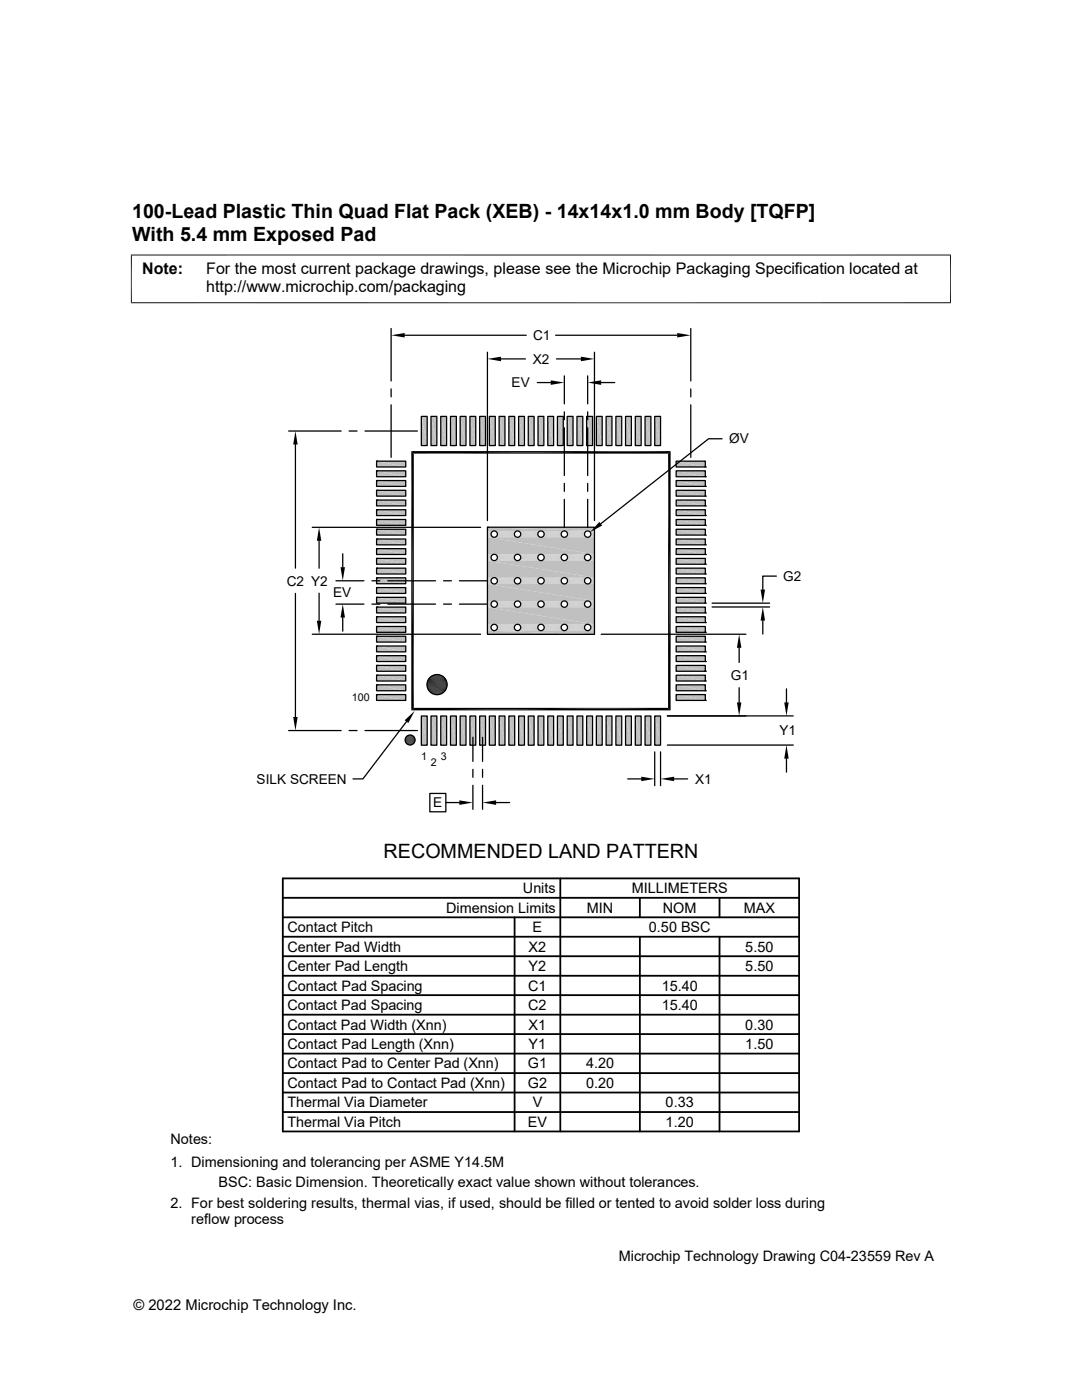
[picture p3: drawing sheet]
<svg xmlns="http://www.w3.org/2000/svg" width="216mm" height="279mm" viewBox="0 0 216 279" stroke-linecap="round" stroke-linejoin="round" font-family="sans-serif">
<g fill="#c0c0c0">
<path d="M130.6 83.1l1.2 5.8h-1.2z"/>
<path d="M130.6 83.1h1.2v5.8z"/>
<path d="M128.7 83.1l1.2 5.8h-1.2z"/>
<path d="M128.7 83.1h1.2v5.8z"/>
<path d="M126.8 83.1l1.1 5.8h-1.1z"/>
<path d="M126.8 83.1h1.1v5.8z"/>
<path d="M124.8 83.1l1.2 5.8h-1.2z"/>
<path d="M124.8 83.1h1.2v5.8z"/>
<path d="M122.9 83.1l1.2 5.8h-1.2z"/>
<path d="M122.9 83.1h1.2v5.8z"/>
<path d="M120.9 83.1l1.2 5.8h-1.2z"/>
<path d="M120.9 83.1h1.2v5.8z"/>
<path d="M119 83.1l1.2 5.8h-1.2z"/>
<path d="M119 83.1h1.2v5.8z"/>
<path d="M117.1 83.1l1.1 5.8h-1.1z"/>
<path d="M117.1 83.1h1.1v5.8z"/>
<path d="M115.1 83.1l1.2 5.8h-1.2z"/>
<path d="M115.1 83.1h1.2v5.8z"/>
<path d="M113.2 83.1l1.1 5.8h-1.1z"/>
<path d="M113.2 83.1h1.1v5.8z"/>
<path d="M111.2 83.1l1.2 5.8h-1.2z"/>
<path d="M111.2 83.1h1.2v5.8z"/>
<path d="M109.3 83.1l1.2 5.8h-1.2z"/>
<path d="M109.3 83.1h1.2v5.8z"/>
<path d="M107.4 83.1l1.1 5.8h-1.1z"/>
<path d="M107.4 83.1h1.1v5.8z"/>
<path d="M105.4 83.1l1.2 5.8h-1.2z"/>
<path d="M105.4 83.1h1.2v5.8z"/>
<path d="M103.5 83.1l1.1 5.8h-1.1z"/>
<path d="M103.5 83.1h1.1v5.8z"/>
<path d="M101.5 83.1l1.2 5.8h-1.2z"/>
<path d="M101.5 83.1h1.2v5.8z"/>
<path d="M99.6 83.1l1.2 5.8h-1.2z"/>
<path d="M99.6 83.1h1.2v5.8z"/>
<path d="M97.6 83.1l1.2 5.8h-1.2z"/>
<path d="M97.6 83.1h1.2v5.8z"/>
<path d="M95.7 83.1l1.2 5.8h-1.2z"/>
<path d="M95.7 83.1h1.2v5.8z"/>
<path d="M93.8 83.1l1.1 5.8h-1.1z"/>
<path d="M93.8 83.1h1.1v5.8z"/>
<path d="M91.8 83.1l1.2 5.8h-1.2z"/>
<path d="M91.8 83.1h1.2v5.8z"/>
<path d="M89.9 83.1l1.2 5.8h-1.2z"/>
<path d="M89.9 83.1h1.2v5.8z"/>
<path d="M87.9 83.1l1.2 5.8h-1.2z"/>
<path d="M87.9 83.1h1.2v5.8z"/>
<path d="M86 83.1l1.2 5.8h-1.2z"/>
<path d="M86 83.1h1.2v5.8z"/>
<path d="M84.1 83.1l1.1 5.8h-1.1z"/>
<path d="M84.1 83.1h1.1v5.8z"/>
<path d="M134.9 92l5.8 1.2h-5.8z"/>
<path d="M134.9 92h5.8v1.2z"/>
<path d="M75.1 92l5.9 1.2h-5.9z"/>
<path d="M75.1 92h5.9v1.2z"/>
<path d="M134.9 94l5.8 1.1h-5.8z"/>
<path d="M134.9 94h5.8v1.1z"/>
<path d="M75.1 94l5.9 1.1h-5.9z"/>
<path d="M75.1 94h5.9v1.1z"/>
<path d="M134.9 95.9l5.8 1.2h-5.8z"/>
<path d="M134.9 95.9h5.8v1.2z"/>
<path d="M75.1 95.9l5.9 1.2h-5.9z"/>
<path d="M75.1 95.9h5.9v1.2z"/>
<path d="M134.9 97.9l5.8 1.1h-5.8z"/>
<path d="M134.9 97.9h5.8v1.1z"/>
<path d="M75.1 97.9l5.9 1.1h-5.9z"/>
<path d="M75.1 97.9h5.9v1.1z"/>
<path d="M134.9 99.8l5.8 1.2h-5.8z"/>
<path d="M134.9 99.8h5.8v1.2z"/>
<path d="M75.1 99.8l5.9 1.2h-5.9z"/>
<path d="M75.1 99.8h5.9v1.2z"/>
<path d="M134.9 101.7l5.8 1.2h-5.8z"/>
<path d="M134.9 101.7h5.8v1.2z"/>
<path d="M75.1 101.7l5.9 1.2h-5.9z"/>
<path d="M75.1 101.7h5.9v1.2z"/>
<path d="M134.9 103.7l5.8 1.1h-5.8z"/>
<path d="M134.9 103.7h5.8v1.1z"/>
<path d="M75.1 103.7l5.9 1.1h-5.9z"/>
<path d="M75.1 103.7h5.9v1.1z"/>
<path d="M134.9 105.6l5.8 1.2h-5.8z"/>
<path d="M134.9 105.6h5.8v1.2z"/>
<path d="M75.1 105.6l5.9 1.2h-5.9z"/>
<path d="M75.1 105.6h5.9v1.2z"/>
<path d="M134.9 107.6l5.8 1.1h-5.8z"/>
<path d="M134.9 107.6h5.8v1.1z"/>
<path d="M75.1 107.6l5.9 1.1h-5.9z"/>
<path d="M75.1 107.6h5.9v1.1z"/>
<path d="M134.9 109.5l5.8 1.2h-5.8z"/>
<path d="M134.9 109.5h5.8v1.2z"/>
<path d="M75.1 109.5l5.9 1.2h-5.9z"/>
<path d="M75.1 109.5h5.9v1.2z"/>
<path d="M134.9 111.4l5.8 1.2h-5.8z"/>
<path d="M134.9 111.4h5.8v1.2z"/>
<path d="M75.1 111.4l5.9 1.2h-5.9z"/>
<path d="M75.1 111.4h5.9v1.2z"/>
<path d="M134.9 113.4l5.8 1.2h-5.8z"/>
<path d="M134.9 113.4h5.8v1.2z"/>
<path d="M75.1 113.4l5.9 1.2h-5.9z"/>
<path d="M75.1 113.4h5.9v1.2z"/>
<path d="M134.9 115.3l5.8 1.2h-5.8z"/>
<path d="M134.9 115.3h5.8v1.2z"/>
<path d="M75.1 115.3l5.9 1.2h-5.9z"/>
<path d="M75.1 115.3h5.9v1.2z"/>
<path d="M134.9 117.3l5.8 1.1h-5.8z"/>
<path d="M134.9 117.3h5.8v1.1z"/>
<path d="M75.1 117.3l5.9 1.1h-5.9z"/>
<path d="M75.1 117.3h5.9v1.1z"/>
<path d="M134.9 119.2l5.8 1.2h-5.8z"/>
<path d="M134.9 119.2h5.8v1.2z"/>
<path d="M75.1 119.2l5.9 1.2h-5.9z"/>
<path d="M75.1 119.2h5.9v1.2z"/>
<path d="M134.9 121.2l5.8 1.1h-5.8z"/>
<path d="M134.9 121.2h5.8v1.1z"/>
<path d="M75.1 121.2l5.9 1.1h-5.9z"/>
<path d="M75.1 121.2h5.9v1.1z"/>
<path d="M134.9 123.1l5.8 1.1h-5.8z"/>
<path d="M134.9 123.1h5.8v1.1z"/>
<path d="M75.1 123.1l5.9 1.1h-5.9z"/>
<path d="M75.1 123.1h5.9v1.1z"/>
<path d="M134.9 125l5.8 1.2h-5.8z"/>
<path d="M134.9 125h5.8v1.2z"/>
<path d="M75.1 125l5.9 1.2h-5.9z"/>
<path d="M75.1 125h5.9v1.2z"/>
<path d="M134.9 127l5.8 1.1h-5.8z"/>
<path d="M134.9 127h5.8v1.1z"/>
<path d="M75.1 127l5.9 1.1h-5.9z"/>
<path d="M75.1 127h5.9v1.1z"/>
<path d="M134.9 128.9l5.8 1.2h-5.8z"/>
<path d="M134.9 128.9h5.8v1.2z"/>
<path d="M75.1 128.9l5.9 1.2h-5.9z"/>
<path d="M75.1 128.9h5.9v1.2z"/>
<path d="M134.9 130.9l5.8 1.1h-5.8z"/>
<path d="M134.9 130.9h5.8v1.1z"/>
<path d="M75.1 130.9l5.9 1.1h-5.9z"/>
<path d="M75.1 130.9h5.9v1.1z"/>
<path d="M134.9 132.8l5.8 1.2h-5.8z"/>
<path d="M134.9 132.8h5.8v1.2z"/>
<path d="M75.1 132.8l5.9 1.2h-5.9z"/>
<path d="M75.1 132.8h5.9v1.2z"/>
<path d="M134.9 134.7l5.8 1.2h-5.8z"/>
<path d="M134.9 134.7h5.8v1.2z"/>
<path d="M75.1 134.7l5.9 1.2h-5.9z"/>
<path d="M75.1 134.7h5.9v1.2z"/>
<path d="M134.9 136.7l5.8 1.2h-5.8z"/>
<path d="M134.9 136.7h5.8v1.2z"/>
<path d="M75.1 136.7l5.9 1.2h-5.9z"/>
<path d="M75.1 136.7h5.9v1.2z"/>
<path d="M134.9 138.6l5.8 1.2h-5.8z"/>
<path d="M134.9 138.6h5.8v1.2z"/>
<path d="M75.1 138.6l5.9 1.2h-5.9z"/>
<path d="M75.1 138.6h5.9v1.2z"/>
<path d="M130.6 142.9l1.2 5.8h-1.2z"/>
<path d="M130.6 142.9h1.2v5.8z"/>
<path d="M128.7 142.9l1.2 5.8h-1.2z"/>
<path d="M128.7 142.9h1.2v5.8z"/>
<path d="M126.8 142.9l1.1 5.8h-1.1z"/>
<path d="M126.8 142.9h1.1v5.8z"/>
<path d="M124.8 142.9l1.2 5.8h-1.2z"/>
<path d="M124.8 142.9h1.2v5.8z"/>
<path d="M122.9 142.9l1.2 5.8h-1.2z"/>
<path d="M122.9 142.9h1.2v5.8z"/>
<path d="M120.9 142.9l1.2 5.8h-1.2z"/>
<path d="M120.9 142.9h1.2v5.8z"/>
<path d="M119 142.9l1.2 5.8h-1.2z"/>
<path d="M119 142.9h1.2v5.8z"/>
<path d="M117.1 142.9l1.1 5.8h-1.1z"/>
<path d="M117.1 142.9h1.1v5.8z"/>
<path d="M115.1 142.9l1.2 5.8h-1.2z"/>
<path d="M115.1 142.9h1.2v5.8z"/>
<path d="M113.2 142.9l1.1 5.8h-1.1z"/>
<path d="M113.2 142.9h1.1v5.8z"/>
<path d="M111.2 142.9l1.2 5.8h-1.2z"/>
<path d="M111.2 142.9h1.2v5.8z"/>
<path d="M109.3 142.9l1.2 5.8h-1.2z"/>
<path d="M109.3 142.9h1.2v5.8z"/>
<path d="M107.4 142.9l1.1 5.8h-1.1z"/>
<path d="M107.4 142.9h1.1v5.8z"/>
<path d="M105.4 142.9l1.2 5.8h-1.2z"/>
<path d="M105.4 142.9h1.2v5.8z"/>
<path d="M103.5 142.9l1.1 5.8h-1.1z"/>
<path d="M103.5 142.9h1.1v5.8z"/>
<path d="M101.5 142.9l1.2 5.8h-1.2z"/>
<path d="M101.5 142.9h1.2v5.8z"/>
<path d="M99.6 142.9l1.2 5.8h-1.2z"/>
<path d="M99.6 142.9h1.2v5.8z"/>
<path d="M97.6 142.9l1.2 5.8h-1.2z"/>
<path d="M97.6 142.9h1.2v5.8z"/>
<path d="M95.7 142.9l1.2 5.8h-1.2z"/>
<path d="M95.7 142.9h1.2v5.8z"/>
<path d="M93.8 142.9l1.1 5.8h-1.1z"/>
<path d="M93.8 142.9h1.1v5.8z"/>
<path d="M91.8 142.9l1.2 5.8h-1.2z"/>
<path d="M91.8 142.9h1.2v5.8z"/>
<path d="M89.9 142.9l1.2 5.8h-1.2z"/>
<path d="M89.9 142.9h1.2v5.8z"/>
<path d="M87.9 142.9l1.2 5.8h-1.2z"/>
<path d="M87.9 142.9h1.2v5.8z"/>
<path d="M86 142.9l1.2 5.8h-1.2z"/>
<path d="M86 142.9h1.2v5.8z"/>
<path d="M84.1 142.9l1.1 5.8h-1.1z"/>
<path d="M84.1 142.9h1.1v5.8z"/>
<path d="M97.3 105.2l21.3 .8h-21.3z"/>
<path d="M97.3 105.2h21.3v.8z"/>
<path d="M117.3 106h1.3z"/>
</g>
<path d="M98.7 106h4.5M103.3 106h4.6M108 106h4.5M112.6 106h4.6" fill="none" stroke="#c0c0c0" stroke-width=".2"/>
<g fill="#c0c0c0">
<path d="M97.3 106h1.1z"/>
<path d="M97.3 106h1.3z"/>
<path d="M117.4 106h1.2z"/>
</g>
<path d="M98.8 106h4.3M103.5 106h4.3M108.1 106h4.3M112.8 106h4.3" fill="none" stroke="#c0c0c0" stroke-width=".2"/>
<g fill="#c0c0c0">
<path d="M97.3 106h1z"/>
<path d="M97.3 106h1.1z"/>
<path d="M117.5 106l1.1 .1z"/>
</g>
<path d="M98.9 106.1h4.1M103.6 106.1h4.1M108.2 106.1h4.1M112.9 106.1h4.1" fill="none" stroke="#c0c0c0" stroke-width=".2"/>
<g fill="#c0c0c0">
<path d="M97.3 106l.9 .1z"/>
<path d="M97.3 106h1z"/>
<path d="M117.6 106.1l1 .1z"/>
</g>
<path d="M99 106.1h3.9M103.7 106.1h3.8M108.3 106.1h3.9M113 106.1h3.9" fill="none" stroke="#c0c0c0" stroke-width=".2"/>
<g fill="#c0c0c0">
<path d="M97.3 106.1l.8 .1z"/>
<path d="M97.3 106.1h.9z"/>
<path d="M117.7 106.2l.9 .1z"/>
<path d="M117.7 106.2h.9v.1z"/>
</g>
<path d="M99.1 106.2h3.7M103.8 106.2h3.7M108.4 106.2h3.7M113.1 106.2h3.7" fill="none" stroke="#c0c0c0" stroke-width=".2"/>
<g fill="#c0c0c0">
<path d="M97.3 106.2l.8 .1h-.8z"/>
<path d="M97.3 106.2h.8v.1z"/>
<path d="M117.8 106.3l.8 .1z"/>
<path d="M117.8 106.3h.8v.1z"/>
</g>
<path d="M99.2 106.3h3.5M103.8 106.3h3.6M108.5 106.3h3.6M113.1 106.3h3.6" fill="none" stroke="#c0c0c0" stroke-width=".2"/>
<g fill="#c0c0c0">
<path d="M97.3 106.3l.7 .1h-.7z"/>
<path d="M97.3 106.3h.8l-.1 .1z"/>
<path d="M117.9 106.4l.7 .1h-.7z"/>
<path d="M117.9 106.4h.7v.1z"/>
</g>
<path d="M99.2 106.4h3.5M103.9 106.4h3.4M108.5 106.4h3.5M113.2 106.4h3.4" fill="none" stroke="#c0c0c0" stroke-width=".2"/>
<g fill="#c0c0c0">
<path d="M97.3 106.4l.7 .1h-.7z"/>
<path d="M97.3 106.4h.7v.1z"/>
<path d="M117.9 106.5l.7 .1h-.7z"/>
<path d="M117.9 106.5h.7v.1z"/>
</g>
<path d="M99.3 106.5h3.4M103.9 106.5h3.4M108.6 106.5h3.4M113.2 106.5h3.4" fill="none" stroke="#c0c0c0" stroke-width=".2"/>
<g fill="#c0c0c0">
<path d="M97.3 106.5l.7 .1h-.7z"/>
<path d="M97.3 106.5h.7v.1z"/>
<path d="M117.9 106.6l.7 .1h-.7z"/>
<path d="M117.9 106.6h.7v.1z"/>
</g>
<path d="M99.3 106.6h3.4M103.9 106.6h3.4M108.6 106.6h3.4M113.2 106.6h3.4" fill="none" stroke="#c0c0c0" stroke-width=".2"/>
<g fill="#c0c0c0">
<path d="M97.3 106.6l.7 .1h-.7z"/>
<path d="M97.3 106.6h.7v.1z"/>
<path d="M117.9 106.7l.7 .1h-.7z"/>
<path d="M117.9 106.7h.7v.1z"/>
</g>
<path d="M99.2 106.8h3.5M103.9 106.8h3.4M108.5 106.8h3.5M113.2 106.8h3.4" fill="none" stroke="#c0c0c0" stroke-width=".2"/>
<g fill="#c0c0c0">
<path d="M97.3 106.7l.7 .1h-.7z"/>
<path d="M97.3 106.7h.7v.1z"/>
<path d="M117.9 106.8l.7 .1h-.8z"/>
<path d="M117.9 106.8h.7v.1z"/>
</g>
<path d="M99.2 106.9h3.5M103.8 106.9h3.6M108.5 106.9h3.6M113.1 106.9h3.6" fill="none" stroke="#c0c0c0" stroke-width=".2"/>
<g fill="#c0c0c0">
<path d="M97.3 106.8l.8 .1h-.8z"/>
<path d="M97.3 106.8l.8 .1z"/>
<path d="M117.8 106.9l.8 .1h-.9z"/>
<path d="M117.8 106.9l.8 .1z"/>
</g>
<path d="M99.1 107h3.7M103.8 107h3.7M108.4 107h3.7M113.1 107h3.7" fill="none" stroke="#c0c0c0" stroke-width=".2"/>
<g fill="#c0c0c0">
<path d="M97.3 106.9l.8 .1z"/>
<path d="M117.7 107l.9 .1h-1z"/>
<path d="M117.7 107l.9 .1z"/>
</g>
<path d="M99 107.1h3.9M103.7 107.1h3.8M108.3 107.1h3.9M113 107.1h3.9" fill="none" stroke="#c0c0c0" stroke-width=".2"/>
<g fill="#c0c0c0">
<path d="M97.3 107l.9 .1z"/>
<path d="M117.5 107.2h1.1z"/>
<path d="M117.6 107.1l1 .1z"/>
</g>
<path d="M98.9 107.1h4.1M103.6 107.1h4.1M108.2 107.1h4.1M112.9 107.1h4.1" fill="none" stroke="#c0c0c0" stroke-width=".2"/>
<g fill="#c0c0c0">
<path d="M97.3 107.1l1 .1z"/>
<path d="M117.4 107.2h1.2z"/>
<path d="M117.5 107.2h1.1z"/>
</g>
<path d="M98.8 107.2h4.3M103.5 107.2h4.3M108.1 107.2h4.3M112.8 107.2h4.3" fill="none" stroke="#c0c0c0" stroke-width=".2"/>
<g fill="#c0c0c0">
<path d="M97.3 107.2h1.1z"/>
<path d="M117.3 107.2h1.3z"/>
<path d="M117.4 107.2h1.2z"/>
</g>
<path d="M98.7 107.2h4.5M103.3 107.2h4.6M108 107.2h4.5M112.6 107.2h4.6" fill="none" stroke="#c0c0c0" stroke-width=".2"/>
<g fill="#c0c0c0">
<path d="M97.3 107.2h1.3z"/>
<path d="M97.3 107.2l21.3 3.4h-21.3z"/>
<path d="M97.3 107.2h21.3v3.4z"/>
<path d="M117.3 110.6h1.3z"/>
</g>
<path d="M98.7 110.6h4.5M103.3 110.6h4.6M108 110.6h4.5M112.6 110.6h4.6" fill="none" stroke="#c0c0c0" stroke-width=".2"/>
<g fill="#c0c0c0">
<path d="M97.3 110.6h1.1z"/>
<path d="M97.3 110.6h1.3z"/>
<path d="M117.4 110.6l1.2 .1z"/>
</g>
<path d="M98.8 110.7h4.3M103.5 110.7h4.3M108.1 110.7h4.3M112.8 110.7h4.3" fill="none" stroke="#c0c0c0" stroke-width=".2"/>
<g fill="#c0c0c0">
<path d="M97.3 110.6l1 .1z"/>
<path d="M97.3 110.6h1.1z"/>
<path d="M117.5 110.7h1.1z"/>
</g>
<path d="M98.9 110.7h4.1M103.6 110.7h4.1M108.2 110.7h4.1M112.9 110.7h4.1" fill="none" stroke="#c0c0c0" stroke-width=".2"/>
<g fill="#c0c0c0">
<path d="M97.3 110.7h.9z"/>
<path d="M97.3 110.7h1z"/>
<path d="M117.6 110.7l1 .1z"/>
</g>
<path d="M99 110.8h3.9M103.7 110.8h3.8M108.3 110.8h3.9M113 110.8h3.9" fill="none" stroke="#c0c0c0" stroke-width=".2"/>
<g fill="#c0c0c0">
<path d="M97.3 110.7l.8 .1z"/>
<path d="M97.3 110.7h.9z"/>
<path d="M117.7 110.8l.9 .1z"/>
<path d="M117.7 110.8h.9v.1z"/>
</g>
<path d="M99.1 110.9h3.7M103.8 110.9h3.7M108.4 110.9h3.7M113.1 110.9h3.7" fill="none" stroke="#c0c0c0" stroke-width=".2"/>
<g fill="#c0c0c0">
<path d="M97.3 110.8l.8 .1h-.8z"/>
<path d="M97.3 110.8h.8v.1z"/>
<path d="M117.8 110.9l.8 .1z"/>
<path d="M117.8 110.9h.8v.1z"/>
</g>
<path d="M99.2 111h3.5M103.8 111h3.6M108.5 111h3.6M113.1 111h3.6" fill="none" stroke="#c0c0c0" stroke-width=".2"/>
<g fill="#c0c0c0">
<path d="M97.3 110.9l.7 .1h-.7z"/>
<path d="M97.3 110.9h.8l-.1 .1z"/>
<path d="M117.9 111l.7 .1h-.7z"/>
<path d="M117.9 111h.7v.1z"/>
</g>
<path d="M99.2 111.1h3.5M103.9 111.1h3.4M108.5 111.1h3.5M113.2 111.1h3.4" fill="none" stroke="#c0c0c0" stroke-width=".2"/>
<g fill="#c0c0c0">
<path d="M97.3 111l.7 .1h-.7z"/>
<path d="M97.3 111h.7v.1z"/>
<path d="M117.9 111.1l.7 .2h-.7z"/>
<path d="M117.9 111.1h.7v.2z"/>
</g>
<path d="M99.3 111.2h3.4M103.9 111.2h3.4M108.6 111.2h3.4M113.2 111.2h3.4" fill="none" stroke="#c0c0c0" stroke-width=".2"/>
<g fill="#c0c0c0">
<path d="M97.3 111.1l.7 .2h-.7z"/>
<path d="M97.3 111.1h.7v.2z"/>
<path d="M117.9 111.3l.7 .1h-.7z"/>
<path d="M117.9 111.3h.7v.1z"/>
</g>
<path d="M99.3 111.3h3.4M103.9 111.3h3.4M108.6 111.3h3.4M113.2 111.3h3.4" fill="none" stroke="#c0c0c0" stroke-width=".2"/>
<g fill="#c0c0c0">
<path d="M97.3 111.3l.7 .1h-.7z"/>
<path d="M97.3 111.3h.7v.1z"/>
<path d="M117.9 111.4l.7 .1h-.7z"/>
<path d="M117.9 111.4h.7v.1z"/>
</g>
<path d="M99.2 111.4h3.5M103.9 111.4h3.4M108.5 111.4h3.5M113.2 111.4h3.4" fill="none" stroke="#c0c0c0" stroke-width=".2"/>
<g fill="#c0c0c0">
<path d="M97.3 111.4l.7 .1h-.7z"/>
<path d="M97.3 111.4h.7v.1z"/>
<path d="M117.9 111.5l.7 .1h-.8z"/>
<path d="M117.9 111.5h.7v.1z"/>
</g>
<path d="M99.2 111.5h3.5M103.8 111.5h3.6M108.5 111.5h3.6M113.1 111.5h3.6" fill="none" stroke="#c0c0c0" stroke-width=".2"/>
<g fill="#c0c0c0">
<path d="M97.3 111.5l.8 .1h-.8z"/>
<path d="M97.3 111.5l.8 .1z"/>
<path d="M117.8 111.6l.8 .1h-.9z"/>
<path d="M117.8 111.6l.8 .1z"/>
</g>
<path d="M99.1 111.6h3.7M103.8 111.6h3.7M108.4 111.6h3.7M113.1 111.6h3.7" fill="none" stroke="#c0c0c0" stroke-width=".2"/>
<g fill="#c0c0c0">
<path d="M97.3 111.6l.8 .1z"/>
<path d="M117.7 111.7l.9 .1h-1z"/>
<path d="M117.7 111.7l.9 .1z"/>
</g>
<path d="M99 111.7h3.9M103.7 111.7h3.8M108.3 111.7h3.9M113 111.7h3.9" fill="none" stroke="#c0c0c0" stroke-width=".2"/>
<g fill="#c0c0c0">
<path d="M97.3 111.7l.9 .1z"/>
<path d="M117.5 111.8h1.1z"/>
<path d="M117.6 111.8h1z"/>
</g>
<path d="M98.9 111.8h4.1M103.6 111.8h4.1M108.2 111.8h4.1M112.9 111.8h4.1" fill="none" stroke="#c0c0c0" stroke-width=".2"/>
<g fill="#c0c0c0">
<path d="M97.3 111.8h1z"/>
<path d="M117.4 111.9h1.2z"/>
<path d="M117.5 111.8l1.1 .1z"/>
</g>
<path d="M98.8 111.8h4.3M103.5 111.8h4.3M108.1 111.8h4.3M112.8 111.8h4.3" fill="none" stroke="#c0c0c0" stroke-width=".2"/>
<g fill="#c0c0c0">
<path d="M97.3 111.8l1.1 .1z"/>
<path d="M117.3 111.9h1.3z"/>
<path d="M117.4 111.9h1.2z"/>
</g>
<path d="M98.7 111.9h4.5M103.3 111.9h4.6M108 111.9h4.5M112.6 111.9h4.6" fill="none" stroke="#c0c0c0" stroke-width=".2"/>
<g fill="#c0c0c0">
<path d="M97.3 111.9h1.3z"/>
<path d="M97.3 111.9l21.3 3.4h-21.3z"/>
<path d="M97.3 111.9h21.3v3.4z"/>
<path d="M117.3 115.3h1.3z"/>
</g>
<path d="M98.7 115.3h4.5M103.3 115.3h4.6M108 115.3h4.5M112.6 115.3h4.6" fill="none" stroke="#c0c0c0" stroke-width=".2"/>
<g fill="#c0c0c0">
<path d="M97.3 115.3h1.1z"/>
<path d="M97.3 115.3h1.3z"/>
<path d="M117.4 115.3h1.2z"/>
</g>
<path d="M98.8 115.3h4.3M103.5 115.3h4.3M108.1 115.3h4.3M112.8 115.3h4.3" fill="none" stroke="#c0c0c0" stroke-width=".2"/>
<g fill="#c0c0c0">
<path d="M97.3 115.3h1z"/>
<path d="M97.3 115.3h1.1z"/>
<path d="M117.5 115.3l1.1 .1z"/>
</g>
<path d="M98.9 115.4h4.1M103.6 115.4h4.1M108.2 115.4h4.1M112.9 115.4h4.1" fill="none" stroke="#c0c0c0" stroke-width=".2"/>
<g fill="#c0c0c0">
<path d="M97.3 115.3l.9 .1z"/>
<path d="M97.3 115.3h1z"/>
<path d="M117.6 115.4l1 .1z"/>
</g>
<path d="M99 115.4h3.9M103.7 115.4h3.8M108.3 115.4h3.9M113 115.4h3.9" fill="none" stroke="#c0c0c0" stroke-width=".2"/>
<g fill="#c0c0c0">
<path d="M97.3 115.4l.8 .1z"/>
<path d="M97.3 115.4h.9z"/>
<path d="M117.7 115.5l.9 .1z"/>
</g>
<path d="M99.1 115.5h3.7M103.8 115.5h3.7M108.4 115.5h3.7M113.1 115.5h3.7" fill="none" stroke="#c0c0c0" stroke-width=".2"/>
<g fill="#c0c0c0">
<path d="M97.3 115.5l.8 .1z"/>
<path d="M97.3 115.5h.8z"/>
<path d="M117.8 115.6l.8 .1z"/>
<path d="M117.8 115.6h.8v.1z"/>
</g>
<path d="M99.2 115.6h3.5M103.8 115.6h3.6M108.5 115.6h3.6M113.1 115.6h3.6" fill="none" stroke="#c0c0c0" stroke-width=".2"/>
<g fill="#c0c0c0">
<path d="M97.3 115.6l.7 .1h-.7z"/>
<path d="M97.3 115.6h.8l-.1 .1z"/>
<path d="M117.9 115.7l.7 .1h-.7z"/>
<path d="M117.9 115.7h.7v.1z"/>
</g>
<path d="M99.2 115.7h3.5M103.9 115.7h3.4M108.5 115.7h3.5M113.2 115.7h3.4" fill="none" stroke="#c0c0c0" stroke-width=".2"/>
<g fill="#c0c0c0">
<path d="M97.3 115.7l.7 .1h-.7z"/>
<path d="M97.3 115.7h.7v.1z"/>
<path d="M117.9 115.8l.7 .1h-.7z"/>
<path d="M117.9 115.8h.7v.1z"/>
</g>
<path d="M99.3 115.8h3.4M103.9 115.8h3.4M108.6 115.8h3.4M113.2 115.8h3.4" fill="none" stroke="#c0c0c0" stroke-width=".2"/>
<g fill="#c0c0c0">
<path d="M97.3 115.8l.7 .1h-.7z"/>
<path d="M97.3 115.8h.7v.1z"/>
<path d="M117.9 115.9l.7 .1h-.7z"/>
<path d="M117.9 115.9h.7v.1z"/>
</g>
<path d="M99.3 116h3.4M103.9 116h3.4M108.6 116h3.4M113.2 116h3.4" fill="none" stroke="#c0c0c0" stroke-width=".2"/>
<g fill="#c0c0c0">
<path d="M97.3 115.9l.7 .1h-.7z"/>
<path d="M97.3 115.9h.7v.1z"/>
<path d="M117.9 116l.7 .1h-.7z"/>
<path d="M117.9 116h.7v.1z"/>
</g>
<path d="M99.2 116.1h3.5M103.9 116.1h3.4M108.5 116.1h3.5M113.2 116.1h3.4" fill="none" stroke="#c0c0c0" stroke-width=".2"/>
<g fill="#c0c0c0">
<path d="M97.3 116l.7 .1h-.7z"/>
<path d="M97.3 116h.7v.1z"/>
<path d="M117.9 116.1l.7 .1h-.8z"/>
<path d="M117.9 116.1h.7v.1z"/>
</g>
<path d="M99.2 116.2h3.5M103.8 116.2h3.6M108.5 116.2h3.6M113.1 116.2h3.6" fill="none" stroke="#c0c0c0" stroke-width=".2"/>
<g fill="#c0c0c0">
<path d="M97.3 116.1l.8 .1h-.8z"/>
<path d="M97.3 116.1l.8 .1z"/>
<path d="M117.8 116.2l.8 .1h-.9z"/>
<path d="M117.8 116.2l.8 .1z"/>
</g>
<path d="M99.1 116.3h3.7M103.8 116.3h3.7M108.4 116.3h3.7M113.1 116.3h3.7" fill="none" stroke="#c0c0c0" stroke-width=".2"/>
<g fill="#c0c0c0">
<path d="M97.3 116.2l.8 .1z"/>
<path d="M117.7 116.3l.9 .1h-1z"/>
<path d="M117.7 116.3l.9 .1z"/>
</g>
<path d="M99 116.4h3.9M103.7 116.4h3.8M108.3 116.4h3.9M113 116.4h3.9" fill="none" stroke="#c0c0c0" stroke-width=".2"/>
<g fill="#c0c0c0">
<path d="M97.3 116.3l.9 .1z"/>
<path d="M117.5 116.5h1.1z"/>
<path d="M117.6 116.4l1 .1z"/>
</g>
<path d="M98.9 116.4h4.1M103.6 116.4h4.1M108.2 116.4h4.1M112.9 116.4h4.1" fill="none" stroke="#c0c0c0" stroke-width=".2"/>
<g fill="#c0c0c0">
<path d="M97.3 116.4l1 .1z"/>
<path d="M117.4 116.5h1.2z"/>
<path d="M117.5 116.5h1.1z"/>
</g>
<path d="M98.8 116.5h4.3M103.5 116.5h4.3M108.1 116.5h4.3M112.8 116.5h4.3" fill="none" stroke="#c0c0c0" stroke-width=".2"/>
<g fill="#c0c0c0">
<path d="M97.3 116.5h1.1z"/>
<path d="M117.3 116.5h1.3z"/>
<path d="M117.4 116.5h1.2z"/>
</g>
<path d="M98.7 116.5h4.5M103.3 116.5h4.6M108 116.5h4.5M112.6 116.5h4.6" fill="none" stroke="#c0c0c0" stroke-width=".2"/>
<g fill="#c0c0c0">
<path d="M97.3 116.5h1.3z"/>
<path d="M97.3 116.5l21.3 3.4h-21.3z"/>
<path d="M97.3 116.5h21.3v3.4z"/>
<path d="M117.3 119.9l1.3 .1z"/>
</g>
<path d="M98.7 119.9h4.5M103.3 119.9h4.6M108 119.9h4.5M112.6 119.9h4.6" fill="none" stroke="#c0c0c0" stroke-width=".2"/>
<g fill="#c0c0c0">
<path d="M97.3 119.9l1.1 .1z"/>
<path d="M97.3 119.9h1.3z"/>
<path d="M117.4 120h1.2z"/>
</g>
<path d="M98.8 120h4.3M103.5 120h4.3M108.1 120h4.3M112.8 120h4.3" fill="none" stroke="#c0c0c0" stroke-width=".2"/>
<g fill="#c0c0c0">
<path d="M97.3 120h1z"/>
<path d="M97.3 120h1.1z"/>
<path d="M117.5 120l1.1 .1z"/>
</g>
<path d="M98.9 120h4.1M103.6 120h4.1M108.2 120h4.1M112.9 120h4.1" fill="none" stroke="#c0c0c0" stroke-width=".2"/>
<g fill="#c0c0c0">
<path d="M97.3 120l.9 .1z"/>
<path d="M97.3 120h1z"/>
<path d="M117.6 120.1h1z"/>
</g>
<path d="M99 120.1h3.9M103.7 120.1h3.8M108.3 120.1h3.9M113 120.1h3.9" fill="none" stroke="#c0c0c0" stroke-width=".2"/>
<g fill="#c0c0c0">
<path d="M97.3 120.1h.8z"/>
<path d="M97.3 120.1h.9z"/>
<path d="M117.7 120.1l.9 .1z"/>
</g>
<path d="M99.1 120.2h3.7M103.8 120.2h3.7M108.4 120.2h3.7M113.1 120.2h3.7" fill="none" stroke="#c0c0c0" stroke-width=".2"/>
<g fill="#c0c0c0">
<path d="M97.3 120.1l.8 .1z"/>
<path d="M97.3 120.1h.8z"/>
<path d="M117.8 120.2l.8 .1z"/>
<path d="M117.8 120.2h.8v.1z"/>
</g>
<path d="M99.2 120.3h3.5M103.8 120.3h3.6M108.5 120.3h3.6M113.1 120.3h3.6" fill="none" stroke="#c0c0c0" stroke-width=".2"/>
<g fill="#c0c0c0">
<path d="M97.3 120.2l.7 .1h-.7z"/>
<path d="M97.3 120.2h.8l-.1 .1z"/>
<path d="M117.9 120.3l.7 .2h-.7z"/>
<path d="M117.9 120.3h.7v.2z"/>
</g>
<path d="M99.2 120.4h3.5M103.9 120.4h3.4M108.5 120.4h3.5M113.2 120.4h3.4" fill="none" stroke="#c0c0c0" stroke-width=".2"/>
<g fill="#c0c0c0">
<path d="M97.3 120.3l.7 .2h-.7z"/>
<path d="M97.3 120.3h.7v.2z"/>
<path d="M117.9 120.5l.7 .1h-.7z"/>
<path d="M117.9 120.5h.7v.1z"/>
</g>
<path d="M99.3 120.5h3.4M103.9 120.5h3.4M108.6 120.5h3.4M113.2 120.5h3.4" fill="none" stroke="#c0c0c0" stroke-width=".2"/>
<g fill="#c0c0c0">
<path d="M97.3 120.5l.7 .1h-.7z"/>
<path d="M97.3 120.5h.7v.1z"/>
<path d="M117.9 120.6l.7 .1h-.7z"/>
<path d="M117.9 120.6h.7v.1z"/>
</g>
<path d="M99.3 120.6h3.4M103.9 120.6h3.4M108.6 120.6h3.4M113.2 120.6h3.4" fill="none" stroke="#c0c0c0" stroke-width=".2"/>
<g fill="#c0c0c0">
<path d="M97.3 120.6l.7 .1h-.7z"/>
<path d="M97.3 120.6h.7v.1z"/>
<path d="M117.9 120.7l.7 .1h-.7z"/>
<path d="M117.9 120.7h.7v.1z"/>
</g>
<path d="M99.2 120.7h3.5M103.9 120.7h3.4M108.5 120.7h3.5M113.2 120.7h3.4" fill="none" stroke="#c0c0c0" stroke-width=".2"/>
<g fill="#c0c0c0">
<path d="M97.3 120.7l.7 .1h-.7z"/>
<path d="M97.3 120.7h.7v.1z"/>
<path d="M117.9 120.8l.7 .1h-.8z"/>
<path d="M117.9 120.8h.7v.1z"/>
</g>
<path d="M99.2 120.9h3.5M103.8 120.9h3.6M108.5 120.9h3.6M113.1 120.9h3.6" fill="none" stroke="#c0c0c0" stroke-width=".2"/>
<g fill="#c0c0c0">
<path d="M97.3 120.8l.8 .1h-.8z"/>
<path d="M97.3 120.8l.8 .1z"/>
<path d="M117.8 120.9l.8 .1h-.9z"/>
<path d="M117.8 120.9h.8v.1z"/>
</g>
<path d="M99.1 121h3.7M103.8 121h3.7M108.4 121h3.7M113.1 121h3.7" fill="none" stroke="#c0c0c0" stroke-width=".2"/>
<g fill="#c0c0c0">
<path d="M97.3 120.9l.8 .1h-.8z"/>
<path d="M97.3 120.9l.8 .1z"/>
<path d="M117.6 121.1h1z"/>
<path d="M117.7 121l.9 .1z"/>
</g>
<path d="M99 121h3.9M103.7 121h3.8M108.3 121h3.9M113 121h3.9" fill="none" stroke="#c0c0c0" stroke-width=".2"/>
<g fill="#c0c0c0">
<path d="M97.3 121l.9 .1z"/>
<path d="M117.5 121.1h1.1z"/>
<path d="M117.6 121.1h1z"/>
</g>
<path d="M98.9 121.1h4.1M103.6 121.1h4.1M108.2 121.1h4.1M112.9 121.1h4.1" fill="none" stroke="#c0c0c0" stroke-width=".2"/>
<g fill="#c0c0c0">
<path d="M97.3 121.1h1z"/>
<path d="M117.4 121.2h1.2z"/>
<path d="M117.5 121.1l1.1 .1z"/>
</g>
<path d="M98.8 121.2h4.3M103.5 121.2h4.3M108.1 121.2h4.3M112.8 121.2h4.3" fill="none" stroke="#c0c0c0" stroke-width=".2"/>
<g fill="#c0c0c0">
<path d="M97.3 121.1l1.1 .1z"/>
<path d="M117.3 121.2h1.3z"/>
<path d="M117.4 121.2h1.2z"/>
</g>
<path d="M98.7 121.2h4.5M103.3 121.2h4.6M108 121.2h4.5M112.6 121.2h4.6" fill="none" stroke="#c0c0c0" stroke-width=".2"/>
<g fill="#c0c0c0">
<path d="M97.3 121.2h1.3z"/>
<path d="M97.3 121.2l21.3 3.4h-21.3z"/>
<path d="M97.3 121.2h21.3v3.4z"/>
<path d="M117.3 124.6h1.3z"/>
</g>
<path d="M98.7 124.6h4.5M103.3 124.6h4.6M108 124.6h4.5M112.6 124.6h4.6" fill="none" stroke="#c0c0c0" stroke-width=".2"/>
<g fill="#c0c0c0">
<path d="M97.3 124.6h1.1z"/>
<path d="M97.3 124.6h1.3z"/>
<path d="M117.4 124.6l1.2 .1z"/>
</g>
<path d="M98.8 124.6h4.3M103.5 124.6h4.3M108.1 124.6h4.3M112.8 124.6h4.3" fill="none" stroke="#c0c0c0" stroke-width=".2"/>
<g fill="#c0c0c0">
<path d="M97.3 124.6l1 .1z"/>
<path d="M97.3 124.6h1.1z"/>
<path d="M117.5 124.7h1.1z"/>
</g>
<path d="M98.9 124.7h4.1M103.6 124.7h4.1M108.2 124.7h4.1M112.9 124.7h4.1" fill="none" stroke="#c0c0c0" stroke-width=".2"/>
<g fill="#c0c0c0">
<path d="M97.3 124.7h.9z"/>
<path d="M97.3 124.7h1z"/>
<path d="M117.6 124.7l1 .1z"/>
</g>
<path d="M99 124.8h3.9M103.7 124.8h3.8M108.3 124.8h3.9M113 124.8h3.9" fill="none" stroke="#c0c0c0" stroke-width=".2"/>
<g fill="#c0c0c0">
<path d="M97.3 124.7l.8 .1z"/>
<path d="M97.3 124.7h.9z"/>
<path d="M117.7 124.8l.9 .1z"/>
</g>
<path d="M99.1 124.8h3.7M103.8 124.8h3.7M108.4 124.8h3.7M113.1 124.8h3.7" fill="none" stroke="#c0c0c0" stroke-width=".2"/>
<g fill="#c0c0c0">
<path d="M97.3 124.8l.8 .1z"/>
<path d="M97.3 124.8h.8z"/>
<path d="M117.8 124.9l.8 .1z"/>
<path d="M117.8 124.9h.8v.1z"/>
</g>
<path d="M99.2 124.9h3.5M103.8 124.9h3.6M108.5 124.9h3.6M113.1 124.9h3.6" fill="none" stroke="#c0c0c0" stroke-width=".2"/>
<g fill="#c0c0c0">
<path d="M97.3 124.9l.7 .1h-.7z"/>
<path d="M97.3 124.9h.8l-.1 .1z"/>
<path d="M117.9 125l.7 .1h-.7z"/>
<path d="M117.9 125h.7v.1z"/>
</g>
<path d="M99.2 125.1h3.5M103.9 125.1h3.4M108.5 125.1h3.5M113.2 125.1h3.4" fill="none" stroke="#c0c0c0" stroke-width=".2"/>
<g fill="#c0c0c0">
<path d="M97.3 125l.7 .1h-.7z"/>
<path d="M97.3 125h.7v.1z"/>
<path d="M117.9 125.1l.7 .1h-.7z"/>
<path d="M117.9 125.1h.7v.1z"/>
</g>
<path d="M99.3 125.2h3.4M103.9 125.2h3.4M108.6 125.2h3.4M113.2 125.2h3.4" fill="none" stroke="#c0c0c0" stroke-width=".2"/>
<g fill="#c0c0c0">
<path d="M97.3 125.1l.7 .1h-.7z"/>
<path d="M97.3 125.1h.7v.1z"/>
<path d="M117.9 125.2l.7 .1h-.7z"/>
<path d="M117.9 125.2h.7v.1z"/>
</g>
<path d="M99.3 125.3h3.4M103.9 125.3h3.4M108.6 125.3h3.4M113.2 125.3h3.4" fill="none" stroke="#c0c0c0" stroke-width=".2"/>
<g fill="#c0c0c0">
<path d="M97.3 125.2l.7 .1h-.7z"/>
<path d="M97.3 125.2h.7v.1z"/>
<path d="M117.9 125.3l.7 .2h-.7z"/>
<path d="M117.9 125.3h.7v.2z"/>
</g>
<path d="M99.2 125.4h3.5M103.9 125.4h3.4M108.5 125.4h3.5M113.2 125.4h3.4" fill="none" stroke="#c0c0c0" stroke-width=".2"/>
<g fill="#c0c0c0">
<path d="M97.3 125.3l.7 .2h-.7z"/>
<path d="M97.3 125.3h.7v.2z"/>
<path d="M117.9 125.5l.7 .1h-.8z"/>
<path d="M117.9 125.5h.7v.1z"/>
</g>
<path d="M99.2 125.5h3.5M103.8 125.5h3.6M108.5 125.5h3.6M113.1 125.5h3.6" fill="none" stroke="#c0c0c0" stroke-width=".2"/>
<g fill="#c0c0c0">
<path d="M97.3 125.5l.8 .1h-.8z"/>
<path d="M97.3 125.5l.8 .1z"/>
<path d="M117.8 125.6l.8 .1h-.9z"/>
<path d="M117.8 125.6h.8v.1z"/>
</g>
<path d="M99.1 125.6h3.7M103.8 125.6h3.7M108.4 125.6h3.7M113.1 125.6h3.7" fill="none" stroke="#c0c0c0" stroke-width=".2"/>
<g fill="#c0c0c0">
<path d="M97.3 125.6l.8 .1h-.8z"/>
<path d="M97.3 125.6l.8 .1z"/>
<path d="M117.6 125.7h1z"/>
<path d="M117.7 125.7h.9z"/>
</g>
<path d="M99 125.7h3.9M103.7 125.7h3.8M108.3 125.7h3.9M113 125.7h3.9" fill="none" stroke="#c0c0c0" stroke-width=".2"/>
<g fill="#c0c0c0">
<path d="M97.3 125.7h.9z"/>
<path d="M117.5 125.8h1.1z"/>
<path d="M117.6 125.7l1 .1z"/>
</g>
<path d="M98.9 125.8h4.1M103.6 125.8h4.1M108.2 125.8h4.1M112.9 125.8h4.1" fill="none" stroke="#c0c0c0" stroke-width=".2"/>
<g fill="#c0c0c0">
<path d="M97.3 125.7l1 .1z"/>
<path d="M117.4 125.8h1.2z"/>
<path d="M117.5 125.8h1.1z"/>
</g>
<path d="M98.8 125.8h4.3M103.5 125.8h4.3M108.1 125.8h4.3M112.8 125.8h4.3" fill="none" stroke="#c0c0c0" stroke-width=".2"/>
<g fill="#c0c0c0">
<path d="M97.3 125.8h1.1z"/>
<path d="M117.3 125.9h1.3z"/>
<path d="M117.4 125.8l1.2 .1z"/>
</g>
<path d="M98.7 125.8h4.5M103.3 125.8h4.6M108 125.8h4.5M112.6 125.8h4.6" fill="none" stroke="#c0c0c0" stroke-width=".2"/>
<g fill="#c0c0c0">
<path d="M97.3 125.8l1.3 .1z"/>
<path d="M97.3 125.9l21.3 .7h-21.3z"/>
<path d="M97.3 125.9h21.3v.7z"/>
</g>
<g fill="none" stroke="#000" stroke-width=".25">
<path d="M78 65.6v10.4M78 77.6v1.6M80.8 66.9h24.2M97.3 70.3v33.6M100 71.6h4.8M107.2 76.3h2.7M110.9 66.9h24.2M111 71.6h4.9M112.6 75v5.6M117.3 75v5.6M118.6 70.3v33.6M120 76.3h2.7"/>
<path d="M137.8 65.6v10.4M137.8 77.6v1.6M57.6 86h10.5M58.9 88.7v24.7M69.7 86h1.5M72.8 86h10.5M75.1 92h5.9v1.2h-5.9zM75.1 92h.1M75.1 94h5.9v1.1h-5.9zM75.1 94h.1M75.1 95.9h5.9v1.2h-5.9zM75.1 95.9h.1"/>
<path d="M75.1 97.9h5.9v1.1h-5.9zM75.1 97.9h.1M75.1 99.8h5.9v1.2h-5.9zM75.1 99.8h.1M78 80.8v10.5M84.1 83.1h1.1v5.8h-1.1zM86 83.1h1.2v5.8h-1.2zM87.9 83.1h1.2v5.8h-1.2zM89.9 83.1h1.2v5.8h-1.2zM91.8 83.1h1.2v5.8h-1.2zM93.8 83.1h1.1v5.8h-1.1zM95.7 83.1h1.2v5.8h-1.2z"/>
<path d="M97.6 83.1h1.2v5.8h-1.2zM99.6 83.1h1.2v5.8h-1.2zM101.5 83.1h1.2v5.8h-1.2zM103.5 83.1h1.1v5.8h-1.1zM105.4 83.1h1.2v5.8h-1.2zM107.4 83.1h1.1v5.8h-1.1zM109.3 83.1h1.2v5.8h-1.2zM111.2 83.1h1.2v5.8h-1.2zM112.6 82.2v1.6M112.6 85.4v9.5M112.6 96.5v1.6M112.6 99.7v5.5"/>
<path d="M113.2 83.1h1.1v5.8h-1.1zM115.1 83.1h1.2v5.8h-1.2zM117.1 83.1h1.1v5.8h-1.1zM117.3 82.2v1.6M117.3 85.4v9.5M117.3 96.5v1.6M117.3 99.7v5.5M119 83.1h1.2v5.8h-1.2zM120.9 83.1h1.2v5.8h-1.2zM122.9 83.1h1.2v5.8h-1.2zM124.8 83.1h1.2v5.8h-1.2zM126.8 83.1h1.1v5.8h-1.1z"/>
<path d="M128.7 83.1h1.2v5.8h-1.2zM130.6 83.1h1.2v5.8h-1.2zM134.9 99.8h5.8v1.2h-5.8zM134.9 97.9h5.8v1.1h-5.8zM134.9 95.9h5.8v1.2h-5.8zM134.9 94h5.8v1.1h-5.8zM134.9 92h5.8v1.2h-5.8zM137.8 80.8v10.5M140.7 99h.1M140.7 97.1h.1M140.7 95.1h.1M140.7 93.2h.1"/>
<path d="M144.1 87.6h-2.7l-21.5 16.9M58.9 118.4v24.7M62.3 105.2h33.6M63.7 107.9v5.5M63.7 118.4v5.5M67 115.9h5.6M68.4 110.5v2.7M74.2 115.9h1.6M75.1 101.7h5.9v1.2h-5.9zM75.1 101.7h.1M75.1 103.7h5.9v1.1h-5.9zM75.1 103.7h.1"/>
<path d="M75.1 105.6h5.9v1.2h-5.9zM75.1 105.6h.1M75.1 107.6h5.9v1.1h-5.9zM75.1 107.6h.1M75.1 109.5h5.9v1.2h-5.9zM75.1 109.5h.1M75.1 111.4h5.9v1.2h-5.9zM75.1 111.4h.1M75.1 113.4h5.9v1.2h-5.9zM75.1 113.4h.1M75.1 115.3h5.9v1.2h-5.9zM75.1 115.3h.1"/>
<path d="M75.1 117.3h5.9v1.1h-5.9zM75.1 117.3h.1M75.1 119.2h5.9v1.2h-5.9zM75.1 119.2h.1M77.4 115.9h9.5M88.5 115.9h1.6M91.7 115.9h5.6M97.3 105.2h21.3v21.4h-21.3zM97.3 105.2h.1M134.9 119.2h5.8v1.2h-5.8zM134.9 117.3h5.8v1.1h-5.8zM134.9 115.3h5.8v1.2h-5.8z"/>
<path d="M134.9 113.4h5.8v1.2h-5.8zM134.9 111.4h5.8v1.2h-5.8zM134.9 109.5h5.8v1.2h-5.8zM134.9 107.6h5.8v1.1h-5.8zM134.9 105.6h5.8v1.2h-5.8zM134.9 103.7h5.8v1.1h-5.8zM134.9 101.7h5.8v1.2h-5.8zM140.7 118.4h.1M140.7 116.5h.1M140.7 114.6h.1M140.7 112.6h.1M140.7 110.7h.1"/>
<path d="M140.7 108.7h.1M140.7 106.8h.1M140.7 104.8h.1M140.7 102.9h.1M140.7 101h.1M154.9 115h-2.7v2.7M62.3 126.6h33.6M67 120.6h5.6M68.4 123.3v2.7M74.2 120.6h1.6M75.1 121.2h5.9v1.1h-5.9zM75.1 121.2h.1"/>
<path d="M75.1 123.1h5.9v1.1h-5.9zM75.1 123.1h.1M75.1 125h5.9v1.2h-5.9zM75.1 125h.1M75.1 127h5.9v1.1h-5.9zM75.1 127h.1M75.1 128.9h5.9v1.2h-5.9zM75.1 128.9h.1M75.1 130.9h5.9v1.1h-5.9zM75.1 130.9h.1M75.1 132.8h5.9v1.2h-5.9zM75.1 132.8h.1"/>
<path d="M75.1 134.7h5.9v1.2h-5.9zM75.1 134.7h.1M75.1 136.7h5.9v1.2h-5.9zM75.1 136.7h.1M75.1 138.6h5.9v1.2h-5.9zM75.1 138.6h.1M77.4 120.6h9.5M88.5 120.6h1.6M91.7 120.6h5.6M120 126.6h28.8M134.9 138.6h5.8v1.2h-5.8zM134.9 136.7h5.8v1.2h-5.8z"/>
<path d="M134.9 134.7h5.8v1.2h-5.8zM134.9 132.8h5.8v1.2h-5.8zM134.9 130.9h5.8v1.1h-5.8zM134.9 128.9h5.8v1.2h-5.8zM134.9 127h5.8v1.1h-5.8zM134.9 125h5.8v1.2h-5.8zM134.9 123.1h5.8v1.1h-5.8zM134.9 121.2h5.8v1.1h-5.8zM140.7 139.8h.1M140.7 137.9h.1M140.7 135.9h.1M140.7 134h.1"/>
<path d="M140.7 132h.1M140.7 130.1h.1M140.7 128.1h.1M140.7 126.2h.1M140.7 124.2h.1M140.7 122.3h.1M140.7 120.4h.1M142.1 121.1h11.5M142.1 120.4h11.5M147.5 129.3v2.9M147.5 137.2v3M152.2 123.8v2.7"/>
<path d="M156.9 137.5v2.7M57.6 145.8h10.5M69.7 145.8h1.5M72.8 145.8h10.5M81.1 144l-8.7 11.4h-2M84.1 142.9h1.1v5.8h-1.1zM85.8 158.3h3.2v3.7h-3.2zM86 142.9h1.2v5.8h-1.2zM87.9 142.9h1.2v5.8h-1.2zM89.9 142.9h1.2v5.8h-1.2zM91.8 142.9h1.2v5.8h-1.2zM93.8 142.9h1.1v5.8h-1.1z"/>
<path d="M94.4 147.2v4.8M94.4 153.5v1.6M94.4 156.7v4.8M95.7 142.9h1.2v5.8h-1.2zM96.3 147.2v4.8M96.3 153.5v1.6M96.3 156.7v4.8M97.6 142.9h1.2v5.8h-1.2zM99.6 142.9h1.2v5.8h-1.2zM101.5 142.9h1.2v5.8h-1.2zM103.5 142.9h1.1v5.8h-1.1zM105.4 142.9h1.2v5.8h-1.2z"/>
<path d="M107.4 142.9h1.1v5.8h-1.1zM109.3 142.9h1.2v5.8h-1.2zM111.2 142.9h1.2v5.8h-1.2zM113.2 142.9h1.1v5.8h-1.1zM115.1 142.9h1.2v5.8h-1.2zM117.1 142.9h1.1v5.8h-1.1zM119 142.9h1.2v5.8h-1.2zM120.9 142.9h1.2v5.8h-1.2zM122.9 142.9h1.2v5.8h-1.2zM124.8 142.9h1.2v5.8h-1.2zM125.2 155.4h2.8M126.8 142.9h1.1v5.8h-1.1z"/>
<path d="M128.7 142.9h1.2v5.8h-1.2zM130.6 142.9h1.2v5.8h-1.2zM130.6 150.1v6.7M131.8 150.1v6.7M133.2 148.7h25.1M133.2 142.9h25.1M134.5 155.4h2.7M156.9 151.4v2.7M89 160.2h2.7M99 160.2h2.7"/>
<circle cx="98.6" cy="115.9" r=".64"/>
<circle cx="98.6" cy="111.3" r=".64"/>
<circle cx="98.6" cy="106.6" r=".64"/>
<circle cx="103.3" cy="115.9" r=".64"/>
<circle cx="103.3" cy="111.3" r=".64"/>
<circle cx="103.3" cy="106.6" r=".64"/>
<circle cx="107.9" cy="115.9" r=".64"/>
<circle cx="107.9" cy="111.3" r=".64"/>
<circle cx="107.9" cy="106.6" r=".64"/>
<circle cx="112.6" cy="115.9" r=".64"/>
<circle cx="112.6" cy="111.3" r=".64"/>
<circle cx="112.6" cy="106.6" r=".64"/>
<circle cx="117.3" cy="115.9" r=".64"/>
<circle cx="117.3" cy="111.3" r=".64"/>
<circle cx="117.3" cy="106.6" r=".64"/>
<circle cx="87.2" cy="136.6" r="2.01"/>
<circle cx="98.6" cy="120.6" r=".64"/>
<circle cx="98.6" cy="125.2" r=".64"/>
<circle cx="103.3" cy="125.2" r=".64"/>
<circle cx="103.3" cy="120.6" r=".64"/>
<circle cx="107.9" cy="125.2" r=".64"/>
<circle cx="107.9" cy="120.6" r=".64"/>
<circle cx="112.6" cy="120.6" r=".64"/>
<circle cx="112.6" cy="125.2" r=".64"/>
<circle cx="117.3" cy="125.2" r=".64"/>
<circle cx="117.3" cy="120.6" r=".64"/>
<circle cx="81.8" cy="147.7" r=".99"/>
</g>
<g fill="none" stroke="#000" stroke-width=".36">
<path d="M56.4 179.2h103M56.4 175.3h103v50.5h-103zM111.8 175.3v50.5M127.7 179.2v3.9M143.6 179.2v3.9M56.4 183.1h103M56.4 190.8h103M56.4 186.9h103M56.4 194.7h103M56.4 198.6h103M102.7 183.1v42.7M127.7 186.9v38.9"/>
<path d="M143.6 186.9v38.9M56.4 202.5h103M56.4 206.4h103M56.4 218h103M56.4 210.3h103M56.4 214.2h103M56.4 221.9h103"/>
</g>
<g fill="none" stroke="#000" stroke-width=".2">
<path d="M26.1 50.9h163.7M26.2 50.8v9.7M189.7 50.8v9.7M26.1 60.4h163.7M85.2 136.3h4M85.2 136.5h4M85.2 136.7h4M85.2 136.9h4M85.2 136.2h4M85.2 137.1h4M85.3 137.3h3.9M85.3 136h3.9"/>
<path d="M85.3 137.5h3.8M85.3 135.8h3.8M85.4 135.6h3.6M85.4 137.6h3.6M85.5 137.8h3.4M85.5 135.5h3.4M85.6 138h3.2M85.6 135.3h3.2M85.7 138.1h3M85.7 135.2h3M85.9 135h2.6M85.9 138.2h2.6"/>
<path d="M86 138.3h2.4M86 134.9h2.4M86.2 134.8h2M86.2 138.4h2M80.8 147.5h2M80.8 147.6h2M80.8 147.7h2M80.8 147.8h2"/>
</g>
<g fill="#000">
<path d="M78 66.9l2.8-.4v.9zM97.3 71.6l2.7-.4v.9zM109.9 75.9l2.7 .4-2.7 .5zM115.9 71.2l2.7 .4-2.7 .5zM117.3 76.3l2.7-.4v.9zM135.1 66.5l2.7 .4-2.7 .5zM58.9 86l.5 2.7h-.9zM82.1 90l.5 51.3-.5 .5zM82.1 90l.5 .5v50.8zM82.6 90.5l51.2-.5-.5 .5zM82.1 90h51.7l-51.2 .5zM63.7 105.2l.4 2.7h-.9z"/>
<path d="M67.9 113.2h.9l-.4 2.7zM119.6 104.2l.6 .7-2.4 1.3zM151.8 117.7h.9l-.5 2.7zM63.2 123.9h.9l-.4 2.7zM68.4 120.6l.4 2.7h-.9zM86.2 138.4l1.9 .1zM86.4 134.8l1.8 .1zM86.4 138.5l1.4 .1zM86.4 138.5h1.7zM86.4 134.8h1.7zM86.6 134.7l1.5 .1zM86.6 138.6h1.1z"/>
<path d="M86.6 138.6h1.2zM86.6 134.7h1.2zM86.8 134.7h1zM86.8 138.6h.6zM86.8 138.6h.9zM86.8 134.7h.9zM86.9 134.6l.8 .1zM86.9 138.6h.5zM86.9 134.6h.5zM147.5 126.6l.4 2.7h-.9zM152.2 121.1l.5 2.7h-.9zM58.5 143.1h.9l-.5 2.7z"/>
<path d="M80.8 143.7l1.9-1.8-1.2 2.4zM80.8 147.5h2v.1zM80.8 147.9l2 .1zM80.8 147.9h2zM80.9 147.4l1.9 .1zM80.9 148l1.9 .1zM80.9 148h1.9zM80.9 147.3l1.9 .1zM80.9 148.1h1.8zM80.9 148.1h1.9zM80.9 147.2l1.9 .1h-1.9zM80.9 147.2h1.8l.1 .1z"/>
<path d="M80.9 148.1l1.8 .1zM80.9 147.2h1.8zM81 147.2h1.7zM81 148.2l1.6 .1zM81 148.2h1.7zM81 147.1l1.7 .1zM81 148.3l1.5 .1zM81 148.3h1.6zM81.1 147l1.5 .1h-1.6zM81.1 147l1.5 .1zM81.1 148.4l1.4 .1zM81.1 148.4h1.5z"/>
<path d="M81.2 146.9l1.3 .1zM81.2 148.5h1.2zM81.2 148.5h1.3zM81.2 146.9h1.3zM81.2 148.5l1.1 .1zM81.2 146.9h1.2zM81.3 146.8l1.1 .1zM81.3 148.6h1zM81.3 146.8h1zM81.4 146.8h.9zM81.4 148.6l.7 .1zM81.4 148.6h.9z"/>
<path d="M81.5 146.7l.8 .1zM81.5 148.7h.6zM81.5 146.7h.6zM81.6 146.7h.5zM81.6 148.7h.3zM81.6 148.7h.5zM81.7 146.7h.4zM81.7 148.7h.2zM81.7 146.7h.2zM82.1 141.8l51.2-.5 .5 .5zM82.1 141.8l.5-.5h50.7zM91.7 159.7l2.7 .5-2.7 .4z"/>
<path d="M96.3 160.2l2.7-.5v.9zM128 155l2.6 .4-2.6 .5zM133.3 90.5l.5 51.3-.5-.5zM133.8 90v51.8l-.5-51.3zM131.8 155.4l2.7-.4v.9zM147 140.2h.9l-.4 2.7zM156.9 148.7l.5 2.7h-.9zM156.5 140.2h.9l-.5 2.7z"/>
</g>
<g font-size="3.9">
<text x="26.4" y="43.5">100-Lead Plastic Thin Quad Flat Pack (XEB) - 14x14x1.0 mm Body [TQFP]</text>
<text x="26.4" y="48.1">With 5.4 mm Exposed Pad</text>
<text x="76.5" y="171.2">RECOMMENDED LAND PATTERN</text>
</g>
<g font-size="3.2">
<text x="28.4" y="54.7">Note:</text>
<text x="41.1" y="58.3">http://www.microchip.com/packaging</text>
<text x="41.1" y="54.7">For the most current package drawings, please see the Microchip Packaging Specification located at</text>
</g>
<g font-size="2.9">
<text x="104.3" y="178.3">Units</text>
<text x="126" y="178.3">MILLIMETERS</text>
<text x="89" y="182.2">Dimension Limits</text>
<text x="117.1" y="182.2">MIN</text>
<text x="132.3" y="182.2">NOM</text>
<text x="148.4" y="182.2">MAX</text>
<text x="57.3" y="189.9">Center Pad Width</text>
<text x="57.3" y="186">Contact Pitch</text>
<text x="105.5" y="189.9">X2</text>
<text x="106.3" y="186">E</text>
<text x="129.5" y="186">0.50 BSC</text>
<text x="148.7" y="189.9">5.50</text>
<text x="57.3" y="193.8">Center Pad Length</text>
<text x="57.3" y="197.7">Contact Pad Spacing</text>
<text x="105.4" y="197.7">C1</text>
<text x="105.5" y="193.8">Y2</text>
<text x="132" y="197.7">15.40</text>
<text x="148.7" y="193.8">5.50</text>
<text x="57.3" y="201.6">Contact Pad Spacing</text>
<text x="105.4" y="201.6">C2</text>
<text x="132" y="201.6">15.40</text>
<text x="57.3" y="209.4">Contact Pad Length (Xnn)</text>
<text x="57.3" y="205.5">Contact Pad Width (Xnn)</text>
<text x="105.5" y="209.4">Y1</text>
<text x="105.5" y="205.5">X1</text>
<text x="148.7" y="209.4">1.50</text>
<text x="148.7" y="205.5">0.30</text>
<text x="57.3" y="213.2">Contact Pad to Center Pad (Xnn)</text>
<text x="105.3" y="213.2">G1</text>
<text x="116.9" y="213.2">4.20</text>
<text x="57.3" y="217.1">Contact Pad to Contact Pad (Xnn)</text>
<text x="57.3" y="221">Thermal Via Diameter</text>
<text x="105.3" y="217.1">G2</text>
<text x="106.3" y="221">V</text>
<text x="116.9" y="217.1">0.20</text>
<text x="132.8" y="221">0.33</text>
<text x="57.3" y="224.9">Thermal Via Pitch</text>
<text x="105.3" y="224.9">EV</text>
<text x="132.8" y="224.9">1.20</text>
<text x="34" y="228.3">Notes:</text>
<text x="34" y="232.9">1. Dimensioning and tolerancing per ASME Y14.5M</text>
<text x="43.6" y="237">BSC: Basic Dimension. Theoretically exact value shown without tolerances.</text>
<text x="34" y="241">2. For best soldering results, thermal vias, if used, should be filled or tented to avoid solder loss during</text>
<text x="38.1" y="244.3">reflow process</text>
<text x="123.5" y="251.7">Microchip Technology Drawing C04-23559 Rev A</text>
<text x="26.6" y="261.3">© 2022 Microchip Technology Inc.</text>
</g>
<g font-size="2.7">
<text x="106.4" y="67.9">C1</text>
<text x="102.1" y="77.3">EV</text>
<text x="106.3" y="72.6">X2</text>
<text x="145.5" y="88.5">ØV</text>
<text x="57.2" y="116.9">C2 Y2</text>
<text x="66.5" y="119.2">EV</text>
<text x="156.3" y="115.9">G2</text>
<text x="145.9" y="135.7">G1</text>
<text x="155.5" y="146.8">Y1</text>
<text x="51.2" y="156.4">SILK SCREEN</text>
<text x="86.4" y="161.1">E</text>
<text x="138.7" y="156.4">X1</text>
</g>
<g font-size="2.1">
<text x="70.2" y="140">100</text>
<text x="84.1" y="151.6">1</text>
<text x="86" y="152.9">2</text>
<text x="87.9" y="151.6">3</text>
</g>
</svg>
